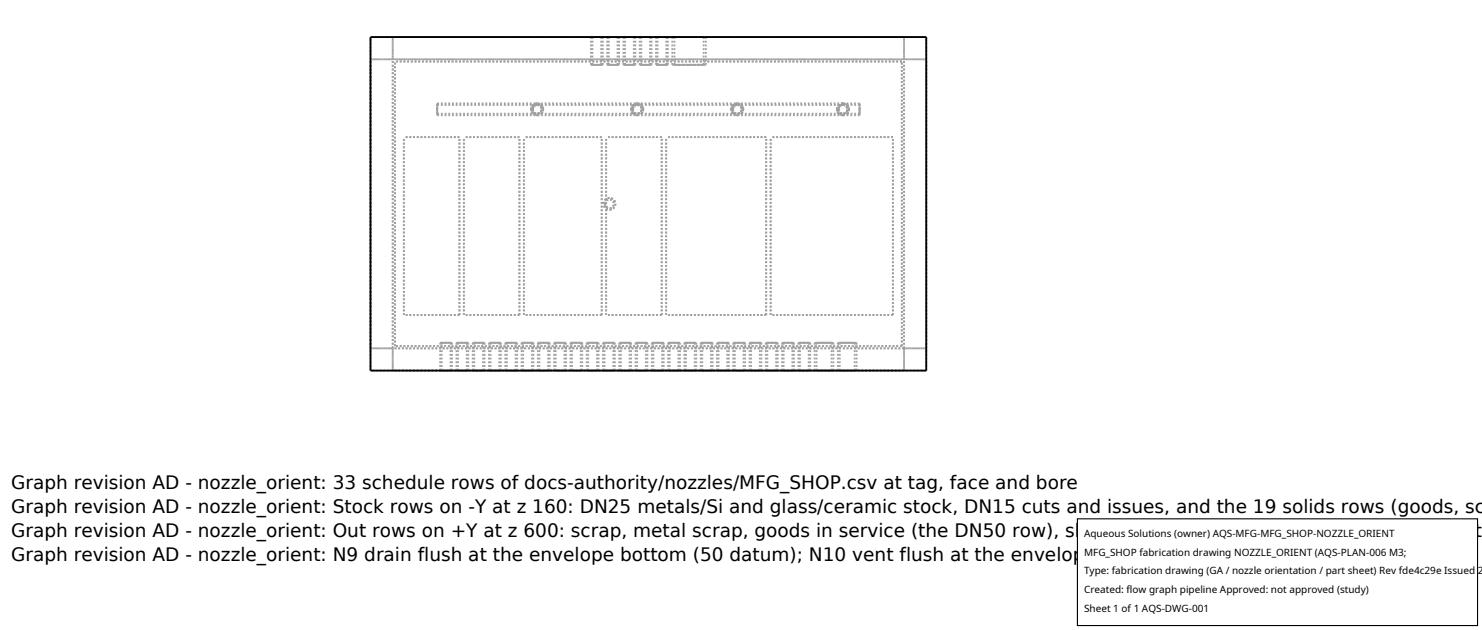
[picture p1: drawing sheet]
<svg xmlns="http://www.w3.org/2000/svg" width="212mm" height="90mm" viewBox="0 0 212 90" stroke-linecap="round" stroke-linejoin="round" font-family="sans-serif">
<g fill="none" stroke="#a0a0a0" stroke-width=".26" stroke-dasharray=".3 .3" stroke-linecap="butt">
<path d="M52.9 8.5h3.2M56.1 8.5h73M56.1 8.5v-3.2M56.1 5.3v3.2M56.1 8.5h-3.2M62.4 15.6v-.8M62.4 14.8v1.7M62.4 16.5v-.9M62.4 15.6v-.6M62.4 15v1.2M62.4 16.2v-.6M62.4 16.5h14.3"/>
<path d="M62.4 14.8h14.3M62.4 16.2h13.8M62.4 15h13.8M65.6 19.6h-7.9M74.2 19.6h-7.9M75.9 15.6l.2 .6 .6 .3M75.9 15.6v-.3l.3-.3M75.9 15.6l.2-.6 .6-.2 .6 .2 .3 .6-.2 .6-.6 .3-.7-.3-.2-.6M76.1 15.6l.2 .5 .4 .1M76.1 15.6l.2-.4 .4-.2 .5 .2 .2 .4-.2 .4-.5 .2-.4-.1-.2-.5M76.1 15.6l.2-.4 .4-.2 .5 .1 .2 .5-.2 .4-.4 .2-.5-.1-.2-.5M76.2 16.2h.5"/>
<path d="M76.2 16.2l-.3-.3v-.3M76.2 15h.5M76.2 16.2l-.3-.6v-.3l.3-.3M76.7 14.8l-.6 .2-.2 .6M76.7 14.8l.6 .2 .3 .6M76.7 16.2h.6M76.7 15h.6M76.7 15l-.4 .1-.2 .5 .2 .4 .4 .2M76.7 15l-.4 .2-.2 .4M76.7 15l.5 .2 .2 .4M76.7 15l.4 .1 .3 .5-.2 .4-.5 .2M76.7 16.5h14.3"/>
<path d="M76.7 14.8h14.3M77.3 16.2l.2-.3 .1-.3M77.3 15l.3 .6-.1 .3-.2 .3M77.3 16.2h13.1M77.3 15h13.1M77.4 15.6l-.2 .5-.5 .1M77.6 15.6l-.3 .6-.6 .3M77.6 15.6l-.1-.3-.2-.3M84.4 9.3v-4M84.4 9.3h1.7M84.4 5.3h1.7M84.6 9.3v-4"/>
<path d="M84.6 9.3h1.3M84.6 5.3h1.3M85.9 9.3h-1.3M85.9 5.3h-1.3M85.9 5.3v4M85.9 19.6h-11.1M86.1 9.3h-1.7M86.1 5.3h-1.7M86.1 5.3v4M86.7 9.3v-4M86.7 9.3h1.7M86.7 5.3h1.7"/>
<path d="M86.9 9.3v-4M86.9 9.3h1.3M86.9 5.3h1.3M88.2 9.3h-1.3M88.2 5.3h-1.3M88.2 5.3v4M88.4 9.3h-1.7M88.4 5.3h-1.7M88.4 5.3v4M89.1 9.3v-4M89.1 9.3h1.6M89.1 5.3h1.6"/>
<path d="M89.3 9.3v-4M89.3 9.3h1.2M89.3 5.3h1.2M90.2 15.6l.2 .6 .6 .3M90.2 15.6v-.3l.2-.3M90.2 15.6l.2-.6 .6-.2 .6 .2 .3 .6-.3 .6-.5 .3-.7-.3-.2-.6M90.4 15.6l.2 .5 .4 .1M90.4 15.6l.2-.4 .4-.2 .4 .2 .2 .4-.1 .4-.5 .2-.4-.1-.2-.5M90.4 15.6l.2-.4 .4-.2 .4 .1 .2 .5-.1 .4-.5 .2-.4-.1-.2-.5M90.4 16.2h.6M90.4 16.2l-.2-.3v-.3M90.4 15h.6"/>
<path d="M90.4 16.2l-.2-.6v-.3l.2-.3M90.5 9.3h-1.2M90.5 5.3h-1.2M90.5 5.3v4M90.7 9.3h-1.6M90.7 5.3h-1.6M90.7 5.3v4M91 14.8l-.6 .2-.2 .6M91 14.8l.6 .2 .3 .6M91 16.2h.6M91 15h.6M91 15l-.4 .1-.2 .5 .2 .4 .4 .2"/>
<path d="M91 15l-.4 .2-.2 .4M91 15l.5 .2 .1 .4M91 15l.4 .1 .2 .5-.1 .4-.5 .2M91 16.5h14.3M91 14.8h14.3M91.4 9.3v-4M91.4 9.3h1.7M91.4 5.3h1.7M91.6 16.2l.2-.3 .1-.3M91.6 15l.3 .6-.1 .3-.2 .3M91.6 16.2h13.1M91.6 15h13.1"/>
<path d="M91.6 9.3v-4M91.6 9.3h1.2M91.6 5.3h1.2M91.6 15.6l-.1 .5-.5 .1M91.9 15.6l-.3 .6-.6 .3M91.9 15.6l-.1-.3-.2-.3M92.8 9.3h-1.2M92.8 5.3h-1.2M92.8 5.3v4M93.1 9.3h-1.7M93.1 5.3h-1.7M93.1 5.3v4"/>
<path d="M93.7 9.3v-4M93.7 9.3h1.7M93.7 5.3h1.7M93.9 9.3v-4M93.9 9.3h1.3M93.9 5.3h1.3M94.5 19.6h-7.9M95.2 9.3h-1.3M95.2 5.3h-1.3M95.2 5.3v4M95.4 9.3h-1.7M95.4 5.3h-1.7"/>
<path d="M95.4 5.3v4M96 9.3v-4M96 9.3h4.8M96 5.3h4.8M96.3 9.3v-4M96.3 9.3h4.2M96.3 5.3h4.2M100.5 9.3h-4.2M100.5 5.3h-4.2M100.5 5.3v4M100.8 9.3h-4.8M100.8 5.3h-4.8"/>
<path d="M100.8 5.3v4M104.5 15.6l.2 .6 .6 .3M104.5 15.6v-.3l.2-.3M104.5 15.6l.2-.6 .6-.2 .5 .2 .3 .6-.2 .6-.6 .3-.6-.3-.2-.6M104.7 15.6l.2 .5 .4 .1M104.7 15.6l.1-.4 .5-.2 .4 .2 .2 .4-.1 .4-.5 .2-.4-.1-.2-.5M104.7 15.6l.1-.4 .5-.2 .4 .1 .2 .5-.1 .4-.5 .2-.4-.1-.2-.5M104.7 16.2h.6M104.7 16.2l-.2-.3v-.3M104.7 15h.6M104.7 16.2l-.2-.6v-.3l.2-.3M105.3 14.8l-.6 .2-.2 .6"/>
<path d="M105.3 14.8l.6 .2 .2 .6M105.3 16.2h.6M105.3 15h.6M105.3 15l-.4 .1-.2 .5 .1 .4 .5 .2M105.3 15l-.4 .2-.2 .4M105.3 15l.4 .2 .2 .4M105.3 15l.4 .1 .2 .5-.1 .4-.5 .2M105.3 16.5h15.1M105.3 14.8h15.1M105.9 16.2l.2-.3v-.3M105.9 15l.2 .6v.3l-.2 .3M105.9 16.2h13.9"/>
<path d="M105.9 15h13.9M105.9 15.6l-.2 .5-.4 .1M106.1 15.6l-.2 .6-.6 .3M106.1 15.6v-.3l-.2-.3M109.4 19.6h-14.3M119.5 15.6l.3-.6 .6-.2 .5 .2 .3 .6-.2 .6-.6 .3-.6-.3-.3-.6M119.5 15.6l.3 .6 .6 .3M119.5 15.6l.1-.3 .2-.3M119.8 15.6l.1 .4 .5 .2 .4-.1 .2-.5-.2-.4-.4-.2-.4 .2-.2 .4M119.8 15.6l.1-.4 .5-.2 .4 .2 .2 .4-.1 .4-.5 .2-.4-.1-.2-.5M119.8 15.6l.1 .5 .5 .1M119.8 15h.6"/>
<path d="M119.8 16.2h.6M119.8 16.2l-.2-.3-.1-.3M119.8 15l-.3 .6 .1 .3 .2 .3M120.4 14.8l.6 .2 .2 .6M120.4 14.8l-.6 .2-.3 .6M120.4 15h.6M120.4 16.2h.6M120.4 15l.4 .1 .2 .5-.2 .4-.4 .2M120.4 15l.4 .2 .2 .4M120.4 15l-.5 .2-.1 .4M120.4 15l-.4 .1-.2 .5 .1 .4 .5 .2M120.4 16.5h2.4"/>
<path d="M120.4 14.8h2.4M121 16.2l.2-.3v-.3M121 15l.2 .6v.3l-.2 .3M121 16.2h1.8M121 15h1.8M121 15.6l-.2 .5-.4 .1M121.2 15.6l-.2 .6-.6 .3M121.2 15.6v-.3l-.2-.3M122.8 15.6v-.8M122.8 14.8v1.7M122.8 16.5v-.9M122.8 15.6v-.6"/>
<path d="M122.8 15v1.2M122.8 16.2v-.6M127.5 19.6h-17.4M128.8 8.8h-72.4M129.1 5.3h-73M129.1 8.5h3.2M129.1 8.5v-3.2M129.1 5.3v3.2M129.1 8.5h-73M132.3 5.3h-79.4M132.3 8.5h-3.2M86.2 29.1l.2-.6 .6-.2 .6 .2 .3 .6-.2 .6-.6 .2-.6-.2-.3-.6"/>
<path d="M86.4 29.1l.2-.4 .4-.2 .5 .1 .2 .5-.2 .4-.4 .2-.5-.1-.2-.5M52.9 52.9v-47.6M52.9 49.7v-41.2M52.9 49.7h3.2M56.1 49.7v-41.2M56.1 52.9v-3.2M56.1 49.7v3.2M56.1 49.7h-3.2M56.4 49.4v-40.6M57.7 45v-25.4M62.9 48.9v4M62.9 48.9h1.7"/>
<path d="M62.9 52.9h1.7M63.1 48.9v4M63.1 48.9h1.2M63.1 52.9h1.2M64.3 48.9h-1.2M64.3 52.9h-1.2M64.3 52.9v-4M64.6 48.9h-1.7M64.6 52.9h-1.7M64.6 52.9v-4M65.2 48.9v4M65.2 48.9h1.7"/>
<path d="M65.2 52.9h1.7M65.4 48.9v4M65.4 48.9h1.3M65.4 52.9h1.3M65.6 45v-25.4M65.6 45h-7.9M66.3 45v-25.4M66.7 48.9h-1.3M66.7 52.9h-1.3M66.7 52.9v-4M66.9 48.9h-1.7M66.9 52.9h-1.7"/>
<path d="M66.9 52.9v-4M67.5 48.9v4M67.5 48.9h1.7M67.5 52.9h1.7M67.7 48.9v4M67.7 48.9h1.3M67.7 52.9h1.3M69 48.9h-1.3M69 52.9h-1.3M69 52.9v-4M69.2 48.9h-1.7M69.2 52.9h-1.7"/>
<path d="M69.2 52.9v-4M69.8 48.9v4M69.8 48.9h1.7M69.8 52.9h1.7M70.1 48.9v4M70.1 48.9h1.2M70.1 52.9h1.2M71.3 48.9h-1.2M71.3 52.9h-1.2M71.3 52.9v-4M71.5 48.9h-1.7M71.5 52.9h-1.7"/>
<path d="M71.5 52.9v-4M72.2 48.9v4M72.2 48.9h1.7M72.2 52.9h1.7M72.4 48.9v4M72.4 48.9h1.2M72.4 52.9h1.2M73.6 48.9h-1.2M73.6 52.9h-1.2M73.6 52.9v-4M73.9 48.9h-1.7M73.9 52.9h-1.7"/>
<path d="M73.9 52.9v-4M74.2 45v-25.4M74.2 45h-7.9M74.5 48.9v4M74.5 48.9h1.7M74.5 52.9h1.7M74.7 48.9v4M74.7 48.9h1.3M74.7 52.9h1.3M74.8 45v-25.4M76 48.9h-1.3M76 52.9h-1.3"/>
<path d="M76 52.9v-4M76.2 48.9h-1.7M76.2 52.9h-1.7M76.2 52.9v-4M76.8 48.9v4M76.8 48.9h1.7M76.8 52.9h1.7M77 48.9v4M77 48.9h1.3M77 52.9h1.3M78.3 48.9h-1.3M78.3 52.9h-1.3"/>
<path d="M78.3 52.9v-4M78.5 48.9h-1.7M78.5 52.9h-1.7M78.5 52.9v-4M79.1 48.9v4M79.1 48.9h1.7M79.1 52.9h1.7M79.4 48.9v4M79.4 48.9h1.2M79.4 52.9h1.2M80.6 48.9h-1.2M80.6 52.9h-1.2"/>
<path d="M80.6 52.9v-4M80.8 48.9h-1.7M80.8 52.9h-1.7M80.8 52.9v-4M81.5 48.9v4M81.5 48.9h1.7M81.5 52.9h1.7M81.7 48.9v4M81.7 48.9h1.2M81.7 52.9h1.2M82.9 48.9h-1.2M82.9 52.9h-1.2"/>
<path d="M82.9 52.9v-4M83.2 48.9h-1.7M83.2 52.9h-1.7M83.2 52.9v-4M83.8 48.9v4M83.8 48.9h1.7M83.8 52.9h1.7M84 48.9v4M84 48.9h1.3M84 52.9h1.3M85.3 48.9h-1.3M85.3 52.9h-1.3"/>
<path d="M85.3 52.9v-4M85.5 48.9h-1.7M85.5 52.9h-1.7M85.5 52.9v-4M85.9 45v-25.4M85.9 45h-11.1M86.1 48.9v4M86.1 48.9h1.7M86.1 52.9h1.7M86.3 48.9v4M86.3 48.9h1.3M86.3 52.9h1.3"/>
<path d="M86.6 45v-25.4M87.6 48.9h-1.3M87.6 52.9h-1.3M87.6 52.9v-4M87.8 48.9h-1.7M87.8 52.9h-1.7M87.8 52.9v-4M88.4 48.9v4M88.4 48.9h1.7M88.4 52.9h1.7M88.7 48.9v4M88.7 48.9h1.2"/>
<path d="M88.7 52.9h1.2M89.9 48.9h-1.2M89.9 52.9h-1.2M89.9 52.9v-4M90.1 48.9h-1.7M90.1 52.9h-1.7M90.1 52.9v-4M90.8 48.9v4M90.8 48.9h1.7M90.8 52.9h1.7M91 48.9v4M91 48.9h1.2"/>
<path d="M91 52.9h1.2M92.2 48.9h-1.2M92.2 52.9h-1.2M92.2 52.9v-4M92.5 48.9h-1.7M92.5 52.9h-1.7M92.5 52.9v-4M93.1 48.9v4M93.1 48.9h1.7M93.1 52.9h1.7M93.3 48.9v4M93.3 48.9h1.3"/>
<path d="M93.3 52.9h1.3M94.5 45v-25.4M94.5 45h-7.9M94.6 48.9h-1.3M94.6 52.9h-1.3M94.6 52.9v-4M94.8 48.9h-1.7M94.8 52.9h-1.7M94.8 52.9v-4M95.1 45v-25.4M95.4 48.9v4M95.4 48.9h1.7"/>
<path d="M95.4 52.9h1.7M95.6 48.9v4M95.6 48.9h1.3M95.6 52.9h1.3M96.9 48.9h-1.3M96.9 52.9h-1.3M96.9 52.9v-4M97.1 48.9h-1.7M97.1 52.9h-1.7M97.1 52.9v-4M97.8 48.9v4M97.8 48.9h1.6"/>
<path d="M97.8 52.9h1.6M98 48.9v4M98 48.9h1.2M98 52.9h1.2M99.2 48.9h-1.2M99.2 52.9h-1.2M99.2 52.9v-4M99.4 48.9h-1.6M99.4 52.9h-1.6M99.4 52.9v-4M100.1 48.9v4M100.1 48.9h1.7"/>
<path d="M100.1 52.9h1.7M100.3 48.9v4M100.3 48.9h1.2M100.3 52.9h1.2M101.5 48.9h-1.2M101.5 52.9h-1.2M101.5 52.9v-4M101.8 48.9h-1.7M101.8 52.9h-1.7M101.8 52.9v-4M102.4 48.9v4M102.4 48.9h1.7"/>
<path d="M102.4 52.9h1.7M102.6 48.9v4M102.6 48.9h1.3M102.6 52.9h1.3M103.9 48.9h-1.3M103.9 52.9h-1.3M103.9 52.9v-4M104.1 48.9h-1.7M104.1 52.9h-1.7M104.1 52.9v-4M104.7 48.9v4M104.7 48.9h1.7"/>
<path d="M104.7 52.9h1.7M104.9 48.9v4M104.9 48.9h1.3M104.9 52.9h1.3M106.2 48.9h-1.3M106.2 52.9h-1.3M106.2 52.9v-4M106.4 48.9h-1.7M106.4 52.9h-1.7M106.4 52.9v-4M107.1 48.9v4M107.1 48.9h1.6"/>
<path d="M107.1 52.9h1.6M107.3 48.9v4M107.3 48.9h1.2M107.3 52.9h1.2M108.5 48.9h-1.2M108.5 52.9h-1.2M108.5 52.9v-4M108.7 48.9h-1.6M108.7 52.9h-1.6M108.7 52.9v-4M109.4 48.9v4M109.4 48.9h1.7"/>
<path d="M109.4 52.9h1.7M109.4 45v-25.4M109.4 45h-14.3M109.6 48.9v4M109.6 48.9h1.3M109.6 52.9h1.3M110.1 45v-25.4M110.9 48.9h-1.3M110.9 52.9h-1.3M110.9 52.9v-4M111.1 48.9h-1.7M111.1 52.9h-1.7"/>
<path d="M111.1 52.9v-4M111.7 48.9v4M111.7 48.9h1.7M111.7 52.9h1.7M111.9 48.9v4M111.9 48.9h1.3M111.9 52.9h1.3M113.2 48.9h-1.3M113.2 52.9h-1.3M113.2 52.9v-4M113.4 48.9h-1.7M113.4 52.9h-1.7"/>
<path d="M113.4 52.9v-4M114 48.9v4M114 48.9h1.7M114 52.9h1.7M114.3 48.9v4M114.3 48.9h1.2M114.3 52.9h1.2M115.5 48.9h-1.2M115.5 52.9h-1.2M115.5 52.9v-4M115.7 48.9h-1.7M115.7 52.9h-1.7"/>
<path d="M115.7 52.9v-4M116.4 48.9v4M116.4 48.9h2.6M116.4 52.9h2.6M116.6 48.9v4M116.6 48.9h2.2M116.6 52.9h2.2M118.8 48.9h-2.2M118.8 52.9h-2.2M118.8 52.9v-4M119 48.9h-2.6M119 52.9h-2.6"/>
<path d="M119 52.9v-4M119.7 48.9v4M119.7 48.9h2.6M119.7 52.9h2.6M119.9 48.9v4M119.9 48.9h2.2M119.9 52.9h2.2M122.1 48.9h-2.2M122.1 52.9h-2.2M122.1 52.9v-4M122.3 48.9h-2.6M122.3 52.9h-2.6"/>
<path d="M122.3 52.9v-4M127.5 45v-25.4M127.5 45h-17.4M128.8 49.4v-40.6M128.8 49.4h-72.4M129.1 52.9h-73M129.1 49.7h-73M129.1 49.7v-41.2M129.1 52.9v-3.2M129.1 49.7h3.2M129.1 49.7v3.2M132.3 52.9v-47.6"/>
<path d="M132.3 49.7v-41.2M132.3 52.9h-79.4M132.3 49.7h-3.2"/>
</g>
<path d="M52.9 5.3h79.4v47.6h-79.4z" fill="none" stroke="#000" stroke-width=".26"/>
<path d="M153.9 74.1h57.1v15.2h-57.1z" fill="#fff" stroke="#000" stroke-width=".16"/>
<g font-size="2.6">
<text x="1.6" y="69.8">Graph revision AD - nozzle_orient: 33 schedule rows of docs-authority/nozzles/MFG_SHOP.csv at tag, face and bore</text>
<text x="1.6" y="73.3">Graph revision AD - nozzle_orient: Stock rows on -Y at z 160: DN25 metals/Si and glass/ceramic stock, DN15 cuts and issues, and the 19 solids rows (goods, sc</text>
<text x="1.6" y="76.7">Graph revision AD - nozzle_orient: Out rows on +Y at z 600: scrap, metal scrap, goods in service (the DN50 row), shop scrap, manufacturing scrap return, text</text>
<text x="1.6" y="80.2">Graph revision AD - nozzle_orient: N9 drain flush at the envelope bottom (50 datum); N10 vent flush at the envelope top (800 datum = box top); atmospheric</text>
</g>
<g font-size="1.4">
<text x="154.8" y="76.6">Aqueous Solutions (owner) AQS-MFG-MFG_SHOP-NOZZLE_ORIENT</text>
<text x="154.8" y="79.3">MFG_SHOP fabrication drawing NOZZLE_ORIENT (AQS-PLAN-006 M3;</text>
<text x="154.8" y="82">Type: fabrication drawing (GA / nozzle orientation / part sheet) Rev fde4c29e Issued 2</text>
<text x="154.8" y="84.7">Created: flow graph pipeline Approved: not approved (study)</text>
<text x="154.8" y="87.4">Sheet 1 of 1 AQS-DWG-001</text>
</g>
</svg>
